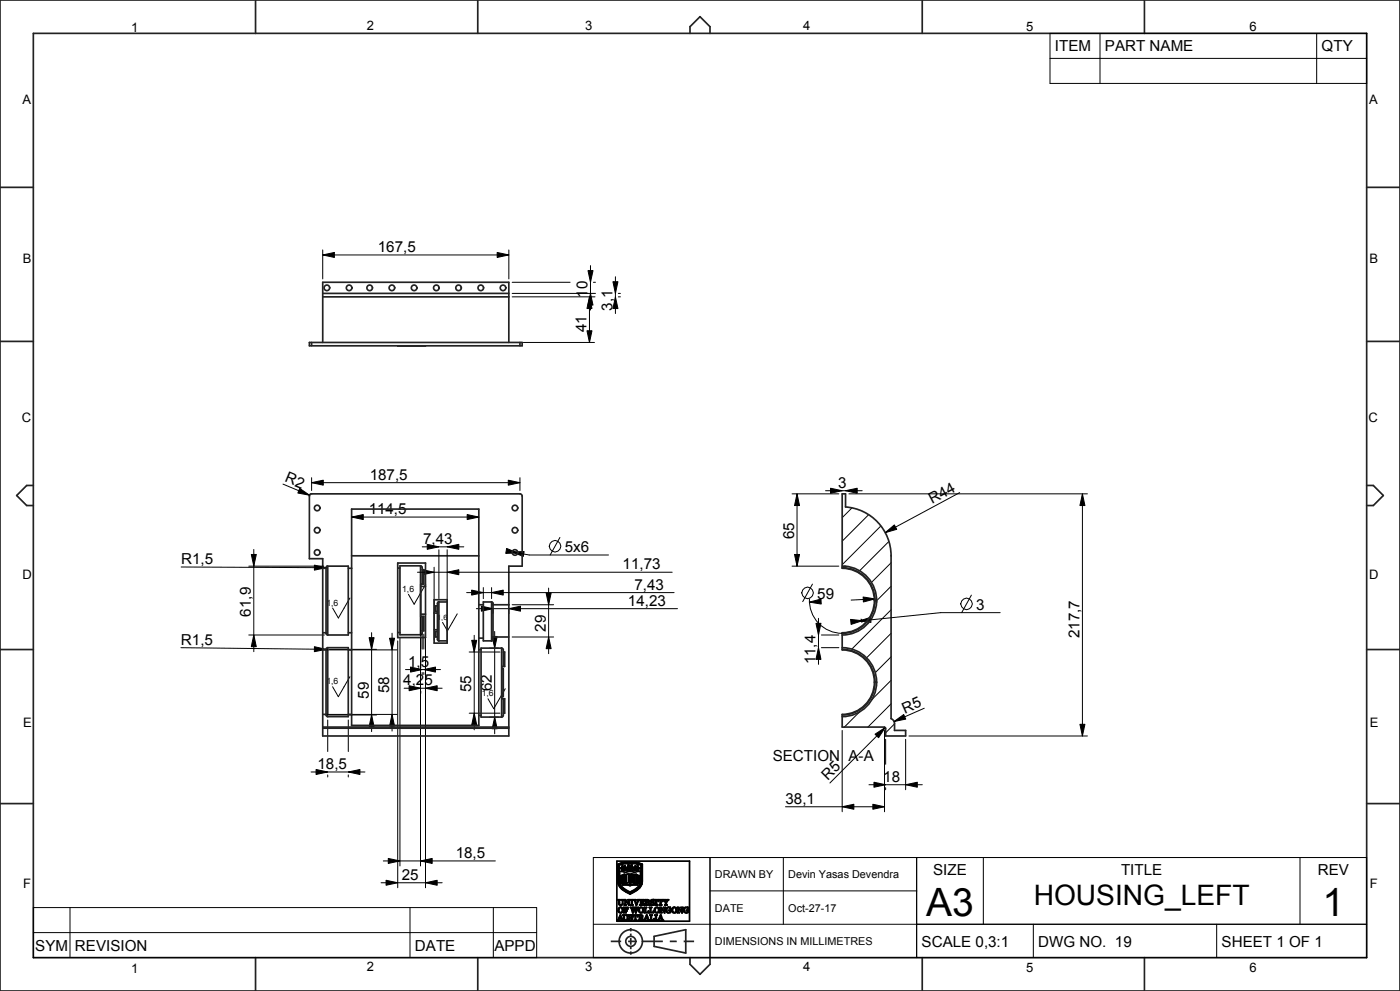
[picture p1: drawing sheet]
<svg xmlns="http://www.w3.org/2000/svg" width="420mm" height="297mm" viewBox="0 0 420 297" stroke-linecap="round" stroke-linejoin="round" font-family="sans-serif">
<g fill="none" stroke="#000" stroke-width=".3">
<path d="M315 10h95v15h-95zM315 17.5h95M330 10v15M395 10v15M96.8 76.4l3.5-.7v1.5zM96.8 74.9v8.7M96.8 76.4h55.9M149.2 75.7l3.5 .7-3.5 .8zM152.7 74.9v8.7M177.1 79.6v13.3M153.6 89h24.9M153.6 87.9h25"/>
<path d="M153.6 84.6h17.4M176.1 99.1h1.5l-.8 3.5zM176.4 81.1h1.5l-.8 3.5zM176.8 89l.8 3.5h-1.5zM176.8 89v13.6M177.1 87.9l.8 3.5h-1.5zM178 84.6h.6M183.9 84.4h1.5l-.8 3.5zM184.6 89l.8 3.5h-1.5zM184.6 82.9v11.1M185.5 89h.6M185.5 87.9h.6"/>
<path d="M157 102.6h21.3M84.9 145.1l8 3.3M89.9 146.4l3 2-3.6-.6zM93.5 144.7l3.5-.8v1.5zM93.5 143.2v3.8M93.5 144.7h62.5M105.5 155l3.5-.8v1.5zM105.5 155h38.2M140.2 154.2l3.5 .8-3.5 .7zM152.5 143.9l3.5 .8-3.5 .7zM156 143.2v3.8M237.6 148h14.1"/>
<path d="M239.1 148l.8 3.5h-1.5zM239.1 148v21.7M247.7 147.1h11M249.2 146.3l3.5 .8-3.5 .7zM252.7 148v.1M253.7 147.1l3.5-.8v1.5zM254.7 148h71.5M255.6 152.2l-2.9 2.9M260.6 154.2l-7.9 8M264.3 157.6l-11.6 11.6M265.6 159.6l2.7-2.3 .7 1.3zM287.9 147.6l-22.3 12"/>
<path d="M324.7 148l.8 3.5h-1.5zM324.7 148v72.6M54.4 169.9l43.4 .2M74.6 169.7h22.5M75.4 166.2h1.5l-.8 3.5zM76.1 164.7v30.6M94.3 169.4l3.5 .7-3.5 .8zM105 179.2l-3.5 6-1.7-3M125.2 171.5h76.5M126.7 163.9h12.4M126.7 170.7l3.5 .8-3.5 .7zM127.7 175.1l-3.5 6-1.7-3"/>
<path d="M128.2 163.1l3.5 .8-3.5 .7zM130.2 170v21.7M131.7 164.8v14.6M134.1 163.9l3.5-.8v1.5zM134.1 171.5l3.5-.8v1.5zM134.1 164.8v26.9M140 177.6h62.2M141.5 176.9l3.5 .7-3.5 .8zM145 176.1v3.3M147.5 177.6l3.5-.7v1.5zM147.5 176.1v3.3M152 164.4l3.3 1.3-3.6 .1z"/>
<path d="M153.7 165.4l3.5-.1-.2 1.5zM153.7 165.4l5.1 .9h23.8M154.1 164.9l-.5 .7M163.8 177.7h1.5l-.7 3.5zM164.6 176.2v19.7M168 161.1l-2.9 5.2M237.6 169.7h14.1M238.4 166.2h1.5l-.8 3.5zM242.8 179.5a9.8 9.8 0 0 0 9.9 10.3M243.7 175.1l-2.9 5.2M258.9 178.9l3.6 .6-3.5 .9zM262.5 179.5l-7.2 .3"/>
<path d="M266.6 162.3l-8.7 8.8M267.3 168.7l-5.9 5.9M267.3 175.7l-4.3 4.4M291.4 178.4l-2.9 5.2M54.3 194.1l43.5 .5M74.6 190.3h22.7M76.1 190.3l.8 3.5h-1.5zM94.3 193.8l3.5 .8-3.5 .7zM97.8 194.8h21.3M98.8 194.6h14.2M110.7 191.1h1.5l-.7 3.5zM111.5 189.6v29.7"/>
<path d="M116.9 191.3h1.5l-.8 3.5zM117.6 189.8v29.3M119.3 192.1v74M120 191.2v68.3M123.1 199.9l3.5 .8-3.5 .7zM126.1 191.2v68.3M126.2 185.1v15M126.6 190.1v4.4M127.2 190.1v4.4M127.7 185.1v81M137.2 184l-3 5.1-1.4-2.6M140.8 195.4h9.2"/>
<path d="M141.5 191.9h1.5l-.7 3.5zM142.3 190.4v28.3M142.9 182.4h60.4M144.4 181.7l3.5 .7-3.5 .8zM146.9 194.2h2.6M147.7 190.7h1.5l-.8 3.5zM147.9 182.2v1.7M148.4 189.2v30.7M152.7 182.4l3.5-.7v1.5zM152.7 182.2v1.7M153.6 190.9h12.5M153.6 181.2h12.5"/>
<path d="M164.6 190.9l.7 3.5h-1.5zM242.8 180.5l3.5-1 .1 1.5zM244.8 186.8h1.5l-.8 3.5zM245.5 194.1l.8 3.5h-1.5zM245.5 185.3v13.8M246.4 190.3h5.3M246.4 194.1h5.3M252.7 190.3v.1M255.2 185.6l3.5 .4-3.4 1.1zM257.7 186.1l3.4-1.1 .2 1.5zM258.2 185.6l.5 .3-.2 .6M267.3 182.8l-11.8 11.8"/>
<path d="M267.3 189.8l-7.3 7.4M267.3 196.8l-4.7 4.8M300.1 183.6h-17.9l-24.5 2.5M97.8 214.1h21.3M98.3 215.8v9.4M98.8 214.3h14.2M104.5 215.8v9.4M105 202.8l-3.5 6-1.7-3M111.5 214.3l.7 3.5h-1.5zM117.6 214.1l.8 3.5h-1.5zM121.2 206.3h11.4M121.7 200.7h10.5"/>
<path d="M122.7 205.5l3.5 .8-3.5 .7zM126.2 207.1v.7M126.6 201.5v.7M127.2 200.7l3.5-.8v1.5zM127.2 201.5v.7M127.7 206.3l3.5-.8v1.5zM140.8 213.7h9.2M142.3 213.7l.7 3.5h-1.5zM146.9 214.9h2.6M148.4 214.9l.8 3.5h-1.5zM151.6 206.4l-3.5 6-1.7-3M252.7 218.9v24.4"/>
<path d="M257.9 213.3l-4.6 4.6M265.4 218.9v24.4M265.5 218.1l-16.5 16.6M267.3 203.9l-5.8 5.8M267.3 210.9l-6.9 7M268.2 216.2l2.9-2.1 .6 1.4zM268.4 217l-2.7 2.6M277.3 212.3l-9.1 3.9M324 217.1h1.5l-.8 3.5zM93.3 231.4h16.2M94.8 230.6l3.5 .8-3.5 .7zM98.3 232.2v.7"/>
<path d="M104.5 231.4l3.5-.8v1.5zM104.5 232.2v.7M260.7 235.2h16M262.2 234.4l3.5 .8-3.5 .7zM262.5 220l3-1.9-1.9 3zM265.7 221.6v7.5M265.7 236.1v.6M271.7 235.2l3.5-.8v1.5zM271.7 221.6v15.1M272.7 220.6h53.5M115 258h33.6M116.5 257.3l3.5 .7-3.5 .8z"/>
<path d="M126.1 258l3.5-.7v1.5zM178 257h232v30h-232zM213 257v30M235 257v20M235.6 241.8h29.8M252.7 241.8l3.5-.8v1.5zM261.9 241l3.5 .8-3.5 .7zM275 257v30M295 257v20M390 257v20M10 272h151v15h-151zM10 279.5h151"/>
<path d="M21 272v15M114.3 264.6h18.3M115.8 263.8l3.5 .8-3.5 .7zM123 272v15M127.7 264.6l3.5-.8v1.5zM148 272v15M178 277h232M213 267h62M310 277v10M365 277v10"/>
<circle cx="166.5" cy="163.7" r="1.72"/>
<circle cx="242.2" cy="177.7" r="1.72"/>
<circle cx="289.9" cy="181" r="1.72"/>
</g>
<g fill="none" stroke="#000" stroke-width=".51">
<path d="M185.1 258.1h21.8v18h-21.8zM185.3 259l1.5-.5 1.8-.2 2.2 .2 1.9 .5-.1 5.6-.3 1-.9 .9-2.4 1.4-1.8-.9-1.1-1-.7-1.6zM185.4 259.1l1.7-.5 2.1-.2 2 .2 1.4 .5v5.4l-.4 1.1-.9 .9-2.3 1.3-1.8-1-1.1-.9-.6-1.6zM185.6 259.2l1.5-.5 1.7-.1 2 .1 1.7 .5-.2 5.8-.8 1.2-1.9 1.2a1.1 1.1 0 0 1-1.6-.2l-1.6-1.1-.7-1.2zM185.8 259.3l1.4-.4 1.8-.1 1.8 .1 1.5 .4-.2 5.7-.9 1.2-2.1 1.3-2.2-1.3-1-1.2zM186.6 259.5l.4 .4 .5-.4-.2 .7 .3 .6-.5-.2-.6 .3 .2-.5-.5-.2 .5-.2zM186.7 259.6l.1 .4zM187.3 259.7l.1-.1-.2 .3zM188.4 259.2l.5 .1 .1 .4 .2-.4 .4-.1-.1 .6 .6 .2-.3 .3h-.5l-.3 .7-.3-.7-.7-.3 .6-.2zM188.6 259.4l.3 .3zM189.2 259.4h.3l-.3 .3zM189.5 259.9l.5 .1z"/>
<path d="M190.6 259.6l.3 .3zM191 259.9l-.5-.4v.4l.2 .3-.3 .6 .6-.2 .2 .3h.4l-.3-.5M191 259.9h.1M191 259.9l.4-.4v.6l.5 .1-.6 .2M191.4 259.6l-.2 .4zM185.4 269.6h.7l-.2 .2v1.1l.4 .3 .4-.3v-1l-.2-.3h.6l-.2 .2-.2 1.3-.5 .2-.5-.2-.1-1.3zM185.8 273.2h.1M185.9 272.1l.4-.1 .3 .3 .1 .8-.3 .4-.6-.3zM185.9 261.2l1.8 .2 1.4-.2 1.2 .2 1.8-.2v3.2l-.5 1.1-.9 .9-1.7 .9-1.9-1.1-.7-.7-.4-.9zM186.1 274.5v.1a.3 .3 0 0 1 .2 .3 .3 .3 0 0 1-.4 .3zM186.1 274.2l.9 1.6h-.8l.3-.1-.2-.5h-.5l-.2 .5 .2 .1h-.5zM186.3 260.2h.1"/>
<path d="M186.3 260.2l.3-.1zM186.3 264.5h.2zM186.3 262.6l.2 .1zM186.3 263.3l.4 .3-.2 .3-.3-.3zM186.3 262.4l.4 .2-.3 .4-.2-.3zM186.3 264.2l.4 .2-.3 .4-.2-.3zM186.7 260.6l.1-.1-.2 .3zM186.8 262.2h.2l-.1 2.9 2.1 .2 2.2-.2v-2.6l-.1 2.5-.1-2.8h.3v2.1a.68 .68 0 0 1-.1 .9 .68 .68 0 0 1-.9 0l-1.3 .2-2.2-.2zM186.8 274.2h.7l-.2 .2v1l.5 .4 .4-.4v-.9l-.3-.3h.6l-.2 .2-.2 1.3-.5 .2-.4-.2-.1-1.3zM186.9 260.5l.4-.3-.1 .2zM187.1 260.6h.1M187.1 271.9h1.3v.5l-.4-.4a.34 .34 0 0 0-.5 .3 .34 .34 0 0 0 .4 .4l.2-.3v.7l-.5-.3v.6l.2 .2h-.7l.2-.3v-1.2z"/>
<path d="M187.2 262.1l-.1 2.7zM187.3 269.6h.4l.9 1.3v-1l-.2-.3h.6l-.3 .3v1.4l-1.1-1.4v1.1l.3 .3h-.6l.2-.3v-1.1zM187.3 262l1.6 .1v.1l-.3-.1 .3 .2v.2l-.3-.1 .3 .2v.2l-.3-.1 .3 .3h-.3l.3 .3-.3-.1 .3 .2v.2l-.3-.1 .3 .2-.3 .1 .3 .3h-.3l.3 .1v.2l-.3-.1 .3 .4h-1.6zM187.4 264.1l.3 .1M187.4 264.1l.1 .1M187.4 262.8h.5zM187.4 264.4h.5zM187.4 263.9h.5zM187.4 262.5h.5zM187.4 263.6h.5zM187.4 263.1h.5zM187.4 262.2h.5z"/>
<path d="M187.5 264.2h.1M187.5 263.4h.3M187.5 260.2l.9 .8-.7-.3zM187.7 264.2h-.2M187.7 264.2h.2h-.4M187.8 263.3l-.3 .1M187.8 263.3h.1M187.8 263.3v.1M188.1 260l.4-.1zM188.7 263.5h.1M188.8 260.2l.5 .1-.4 .1zM188.8 274.3l.9-.1v.4l-.4-.3-.4 .2 .8 .7-.3 .6-.8 .1v-.5l.5 .4 .5-.3-.9-.6z"/>
<path d="M189.1 262.1l1.7-.1v2.6l-1.7 .1zM189.2 269.6h.7l-.2 .2v1.2l.2 .3h-.7l.2-.3v-1.2zM189.4 263l.9 .1zM189.4 262.2l.9 .1zM189.4 263.5l.9 .2zM189.4 262.7l.9 .1zM189.4 262.7h.1M189.4 263.8l.9 .1zM189.4 264l.9 .2zM189.4 263.8h.1M189.4 263.2l.8 .2M189.4 263.2v.1"/>
<path d="M189.4 262.4l.9 .2zM189.4 263.3l.9 .1M189.4 264.3l.9 .2zM190 274.2h1.3v.5l-.5-.4v1.4l.2 .1h-.8l.3-.1v-1.4l-.6 .4zM190.1 269.6h.7l-.2 .2 .4 1.2 .4-1.1-.2-.3h.6l-.8 1.7zM190.2 262.6h.1M190.2 264.4h.1M190.2 263.4h.1M190.3 272.5l-.5 1.1-.7-1.7h.7l-.2 .2 .3 1.1 .4-.9-.3-.4h.7l-.2 .2 .3 1.1 .1-.4M190.3 272.5h.1M190.3 272.5l.5 1.1 .7-1.7h-.6l.2 .2-.1 .6M190.4 260.2h.1l-.1 .4-.7 .4z"/>
<path d="M190.8 260.2l.3 .3zM190.8 260.2h.1M190.9 271.3h.1M190.9 262.1l.1 2.7zM190.9 260.1l.3 .3zM190.9 272.8h.1M191.1 265h.1M191.2 260.5l.3 .3zM191.3 260.4h.1M191.4 263.5l.4-.1a.25 .25 0 0 1 .1 .3 .25 .25 0 0 1-.3 .1l.1-.2zM191.4 264.4l.4-.1v.5h-.2l.1-.2zM191.4 262.6l.4-.2v.6h-.2l.1-.3z"/>
<path d="M191.4 260.1l.4 .1zM191.5 274.2l1.3 .2v.4l-.4 .2 .3 .2 .4 .7-.4-.1-.2-.6-.3-.1h-.2v.6l.3 .1h-.8l.3-.1v-1.3zM191.8 262.4h.1M191.9 269.6h1.3v.5l-.5-.4a.32 .32 0 0 0-.3 .3 .32 .32 0 0 0 .2 .4l.3-.3v.6l-.2-.2h-.3a.44 .44 0 0 0 .1 .5 .44 .44 0 0 0 .5 .1l.3-.3v.5h-1.4l.3-.5-.1-1zM192 272.1l.5-.1 .3 .3v.8l-.3 .4-.6-.4zM192 274.3l.5 .1v.5l-.5 .1zM193.3 271.9h.7l-.3 .2v1.4l.6-.1 .3-.4v.6h-1.4l.3-.2v-1.3zM193.7 271.1l-.2 .2h.7l-.2-.2M193.7 271.1v-1.3l-.2-.2 1 .1 .3 .4-.4 .3 .3 .2 .3 .7-.4-.1-.3-.7h-.4v.6M193.7 271.1h.1M193.9 269.7l.6 .1-.1 .5-.5 .1zM193.9 271.1h.1"/>
<path d="M194 274.5v.3a.24 .24 0 0 1 .1 .4 .24 .24 0 0 1-.4-.1zM194 274.2l.9 1.6h-.8l.2-.1-.1-.5h-.5l-.2 .5 .2 .1h-.5zM194.8 271.9h.7l-.2 .2v1.4l.5-.1 .3-.4a.5 .5 0 0 1-.2 .6 .5 .5 0 0 1-.6 0h-.5l.2-.4v-1.1zM194.9 274.2h.8l-.2 .2v1.4l.5-.1 .2-.4 .1 .5h-1.3l.2-.1v-1.3zM195.3 269.8l.9-.2v.5l-.4-.4-.4 .2 .8 .7-.2 .6-.8 .1v-.5l.5 .4 .4-.3-.9-.6zM196.4 274.2h.8l-.3 .2v1.3l.3 .1h-.8l.3-.1v-1.3zM196.5 269.6h.7l-.2 .2v1.2l.2 .3h-.7l.3-.2v-1.2zM196.8 272.1l.4-.1 .3 .3v.7l-.2 .5h-.4l-.3-.3zM197.5 269.6h.8a.4 .4 0 0 1 .5 .1 .4 .4 0 0 1 .1 .4l-.6-.4v1.4l.2 .2h-.7l.2-.2v-1.4l-.5 .4zM198 271.9a1.64 1.64 0 0 1 1.2 1.2l.1 .1v-1l-.3-.3h.7l-.3 .3v1.4l-1.1-1.4v1.1l.3 .3h-.6l.2-.5v-1zM198.1 274.5l.3 .7h-.5zM198.2 274.2l.8 1.6h-.7l.2-.1-.1-.5h-.5l-.2 .5 .2 .1h-.5z"/>
<path d="M199 269.6h.7l-.2 .2 .1 .3a.27 .27 0 0 0 .4 .2 .27 .27 0 0 0 .2-.4l-.2-.3h.6l-.7 1v.5l.3 .2h-.8l.3-.2v-.5zM200 272.1l1.1-.2v.5l-.4-.4-.4 .1-.3 .7 .2 .5 .4 .2 .3-.1v-.5l-.2-.1h.6l-.2 .7-.6 .1-.6-.3-.2-.6zM202 272.1l.4-.1 .3 .3 .1 .8-.4 .4-.6-.3zM203.2 271.9a1.51 1.51 0 0 1 1.3 1.2l.1-.9-.3-.3h.6l-.2 .3v1.4l-1.2-1.4 .1 1.1 .2 .3h-.6l.2-.7v-.8zM205.3 272.1l1.1-.2v.5l-.7-.4-.4 .8 .2 .5 .4 .2 .3-.1v-.5l-.3-.1h.7l-.2 .7-.6 .1-.6-.3-.2-.6z"/>
<circle cx="189" cy="260" r=".16"/>
<circle cx="186.2" cy="272.8" r=".83"/>
<circle cx="186.4" cy="263.6" r=".1"/>
<circle cx="187" cy="260.2" r=".17"/>
<circle cx="192.3" cy="272.8" r=".82"/>
<circle cx="197" cy="272.7" r=".82"/>
<circle cx="202.3" cy="272.7" r=".82"/>
</g>
<g fill="#000">
<path d="M96.8 76.4l3.5-.7v1.5zM149.2 75.7l3.5 .7-3.5 .8zM176.8 89l.8 3.5h-1.5zM176.4 81.1h1.5l-.8 3.5zM177.1 87.9l.8 3.5h-1.5zM183.9 84.4h1.5l-.8 3.5zM184.6 89l.8 3.5h-1.5zM176.1 99.1h1.5l-.8 3.5zM89.9 146.4l3 2-3.6-.6zM93.5 144.7l3.5-.8v1.5zM105.5 155l3.5-.8v1.5zM140.2 154.2l3.5 .8-3.5 .7z"/>
<path d="M152.5 143.9l3.5 .8-3.5 .7zM239.1 148l.8 3.5h-1.5zM249.2 146.3l3.5 .8-3.5 .7zM253.7 147.1l3.5-.8v1.5zM265.6 159.6l2.7-2.3 .7 1.3zM324.7 148l.8 3.5h-1.5zM75.4 166.2h1.5l-.8 3.5zM94.3 169.4l3.5 .7-3.5 .8zM126.7 170.7l3.5 .8-3.5 .7zM128.2 163.1l3.5 .8-3.5 .7zM134.1 163.9l3.5-.8v1.5zM134.1 171.5l3.5-.8v1.5z"/>
<path d="M141.5 176.9l3.5 .7-3.5 .8zM147.5 177.6l3.5-.7v1.5zM153.7 165.4l3.5-.1-.2 1.5zM152 164.4l3.3 1.3-3.6 .1zM238.4 166.2h1.5l-.8 3.5zM258.9 178.9l3.6 .6-3.5 .9zM76.1 190.3l.8 3.5h-1.5zM94.3 193.8l3.5 .8-3.5 .7zM110.7 191.1h1.5l-.7 3.5zM116.9 191.3h1.5l-.8 3.5zM141.5 191.9h1.5l-.7 3.5zM144.4 181.7l3.5 .7-3.5 .8z"/>
<path d="M147.7 190.7h1.5l-.8 3.5zM152.7 182.4l3.5-.7v1.5zM163.8 177.7h1.5l-.7 3.5zM164.6 190.9l.7 3.5h-1.5zM242.8 180.5l3.5-1 .1 1.5zM245.5 194.1l.8 3.5h-1.5zM244.8 186.8h1.5l-.8 3.5zM257.7 186.1l3.4-1.1 .2 1.5zM255.2 185.6l3.5 .4-3.4 1.1zM111.5 214.3l.7 3.5h-1.5zM117.6 214.1l.8 3.5h-1.5zM122.7 205.5l3.5 .8-3.5 .7z"/>
<path d="M123.1 199.9l3.5 .8-3.5 .7zM127.2 200.7l3.5-.8v1.5zM127.7 206.3l3.5-.8v1.5zM142.3 213.7l.7 3.5h-1.5zM148.4 214.9l.8 3.5h-1.5zM262.5 220l3-1.9-1.9 3zM268.2 216.2l2.9-2.1 .6 1.4zM94.8 230.6l3.5 .8-3.5 .7zM104.5 231.4l3.5-.8v1.5zM262.2 234.4l3.5 .8-3.5 .7zM271.7 235.2l3.5-.8v1.5zM324 217.1h1.5l-.8 3.5z"/>
<path d="M116.5 257.3l3.5 .7-3.5 .8zM126.1 258l3.5-.7v1.5zM252.7 241.8l3.5-.8v1.5zM261.9 241l3.5 .8-3.5 .7zM115.8 263.8l3.5 .8-3.5 .7zM127.7 264.6l3.5-.8v1.5z"/>
</g>
<g fill="none" stroke="#222226" stroke-width=".51">
<path d="M0 0h420v297h-420zM10 10h400v277h-400zM76.7 0v10M143.3 0v10M207 10v-2l3-3 3 3v2M276.7 0v10M343.3 0v10M0 56.2h10M410 56.2h10M152.7 89v13.6M0 102.3h10M92.8 102.6h63.8v1h-63.8z"/>
<path d="M93.5 102.6v1M156 102.6v1M410 102.3h10M10 145.5h-2l-3 3 3 3h2M410 145.5h2l3 3-3 3h-2M96.8 170.3v-2.9h-4v-18.7l.5-.7h62.7l.5 .2 .1 .5v21h-3.9v11.5M98.3 169.7v20.6M104.5 169.7h-6.4l-.3 .6M105.5 170.3v-17.7h38.2l-.1 28.6M105.5 166.6h38.2M120 169.6h6.1M126.1 169.6l.5 .5v5"/>
<path d="M126.1 169.6v20.6M126.6 170.7h.6v4.4h-1M252.7 170.3v-22.3h1v3.9a14.7 14.7 0 0 1 13.6 14.7v48.8l.7 .4 .3 .7 .1 2.4h3.3v1.7h-6v-2.4l-.3-.3h-12.7v-3.8M252.7 169.7a10.3 10.3 0 0 1 10.3 10.3 10.3 10.3 0 0 1-10.3 10.3M252.7 170.1a9.8 9.8 0 0 1 9.8 9.9 9.8 9.8 0 0 1-9.8 9.8M0 194.7h10M97.8 189.6l.1 .5 .4 .2M98.3 194.1l-.4 .3-.1 .4M98.3 194.1v20.7M98.3 194.1h6.2M98.3 190.3h6.2M120 190.2h6.1"/>
<path d="M126.2 184.7h1v4.4h-.6M126.6 184.7v5l-.5 .5M131.2 188.7v2.9l.5 .5M131.2 189.2h-.5v1.7h.5M131.2 181.6h-.5v1.6h.5M131.7 180.4l-.5 .4v2.9M131.7 192.1h2.4M131.7 180.4h2.4M131.7 180.4v11.7M145 192.1h2.5M145 180.4h2.5M147.5 180.4l.3 .2 .1 .6"/>
<path d="M147.5 180.4v11.7M147.9 190.9l-.1 1-.3 .2M151 194.7l-.5-.5v20.7l.5-.5M252.7 194.1a10.3 10.3 0 0 1 10.3 10.3 10.3 10.3 0 0 1-10.3 10.4M252.7 194.6a9.8 9.8 0 0 1 9.8 9.8 9.8 9.8 0 0 1-9.8 9.9M252.7 189.6v5.2M410 194.7h10M97.8 214.1l.1 .4 .4 .3M98.3 214.8h6.2M105.5 214.1v3.3M0 240.8h10M410 240.8h10"/>
<path d="M189.2 278.1v1M189.2 279.8v.7M76.7 287v10M143.3 287v10M183.2 282.1h3.2M188.4 282.1h2.1M189.2 281.1v2M189.2 283.8v.7M189.2 285.1v1M192.6 282.1h6.3M196.2 280.6l9.5-2v7l-9.5-2zM200.9 282.1h2.1"/>
<path d="M205.1 282.1h3.1M207 287v2l3 3 3-3v-2M276.7 287v10M343.3 287v10"/>
<circle cx="189.2" cy="282.1" r="3.5"/>
<circle cx="189.2" cy="282.1" r="1.5"/>
</g>
<!-- layer: 02___PRT_ALL_AXES -->
<g fill="none" stroke="#222226" stroke-width=".51">
<path d="M96.8 89h55.9v-4.4h-55.9v18M96.8 87.9h55.9M119.3 103.6h8.4M104.5 170.3h1v43.8h-1M104.5 169.7v20.6M119.3 168.7h8.4v22.4h-8.4zM119.3 170.2h.7M120 169.6v20.6M126.2 175.1v9.6M126.2 175.7h1.5M130.2 179.7h3.9v13h-3.9zM252.7 170.3a9.7 9.7 0 0 1 9.6 9.7 9.7 9.7 0 0 1-9.6 9.6"/>
<path d="M96.8 189.6h1v-19.3h-1v50.3h55.9v-39.4h-4.8v9.7h4.8M96.8 194.8h1v19.3h-1M104.5 194.1v20.7M104.5 194.8h1M104.5 189.6h1M119.3 189.6h.7M126.2 184.1h1.5M130.2 183.7h1v5h-1M143.6 191.2h1.4M143.7 194.7h.6M145 181.2h-1.3v36.2h-38.2M145 180.4v11.7"/>
<path d="M150.5 194.2h-6.2v20.7h6.2M151 195.4h.4v4.3h-.8v9.7h.8v4.3h-.4M151 194.7v5M252.7 194.8a9.7 9.7 0 0 1 9.6 9.6 9.7 9.7 0 0 1-9.6 9.7M96.8 218.2h55.9M96.8 217.9h55.9M143.7 214.4h.6M150.6 200.4h.4v8.3h-.4M151 209.4v5"/>
<circle cx="98.1" cy="86.3" r=".83"/>
<circle cx="104.7" cy="86.3" r=".83"/>
<circle cx="110.9" cy="86.3" r=".83"/>
<circle cx="117.6" cy="86.3" r=".83"/>
<circle cx="124.2" cy="86.3" r=".83"/>
<circle cx="130.9" cy="86.3" r=".83"/>
<circle cx="137.6" cy="86.3" r=".83"/>
<circle cx="144.2" cy="86.3" r=".83"/>
<circle cx="150.9" cy="86.3" r=".83"/>
<circle cx="95.1" cy="152.2" r=".83"/>
<circle cx="95.1" cy="158.9" r=".83"/>
<circle cx="154.5" cy="152.2" r=".83"/>
<circle cx="154.5" cy="158.9" r=".83"/>
<circle cx="95.1" cy="165.6" r=".83"/>
<circle cx="154.5" cy="165.6" r=".83"/>
</g>
<g font-size="11.7">
<text x="277.8" y="274.5">A3</text>
<text x="396.7" y="274.4">1</text>
</g>
<text font-size="8.5" x="310.1" y="271.3">HOUSING_LEFT</text>
<g font-size="4.6">
<text x="316.5" y="15.3">ITEM</text>
<text x="331.5" y="15.3">PART NAME</text>
<text x="396.5" y="15.3">QTY</text>
<text x="113.4" y="75.5">167,5</text>
<text x="176.3" y="89.3" transform="rotate(-90 176.3 89.3)">10</text>
<text x="183.8" y="93.1" transform="rotate(-90 183.8 93.1)">3,1</text>
<text x="176" y="99.6" transform="rotate(-90 176 99.6)">41</text>
<text x="110.9" y="143.8">187,5</text>
<text x="85.2" y="144.3" transform="rotate(23 85.2 144.3)">R2</text>
<text x="251.4" y="146.2">3</text>
<text x="110.6" y="154.1">114,5</text>
<text x="279.6" y="151.1" transform="rotate(-28 279.6 151.1)">R44</text>
<text x="238.2" y="161.6" transform="rotate(-90 238.2 161.6)">65</text>
<text x="127" y="163">7,43</text>
<text x="169.4" y="165.5">5x6</text>
<text x="186.8" y="170.6">11,73</text>
<text x="190.3" y="176.7">7,43</text>
<text x="245.2" y="179.4">59</text>
<text x="75.3" y="184.8" transform="rotate(-90 75.3 184.8)">61,9</text>
<text x="188.4" y="181.5">14,23</text>
<text x="292.9" y="182.7">3</text>
<text x="163.7" y="189.3" transform="rotate(-90 163.7 189.3)">29</text>
<text x="323.9" y="191.3" transform="rotate(-90 323.9 191.3)">217,7</text>
<text x="54.3" y="193.2" transform="rotate(1 54.3 193.2)">R1,5</text>
<text x="122.4" y="199.8">1,5</text>
<text x="244.7" y="199.1" transform="rotate(-90 244.7 199.1)">11,4</text>
<text x="110.6" y="209.4" transform="rotate(-90 110.6 209.4)">59</text>
<text x="116.7" y="207.8" transform="rotate(-90 116.7 207.8)">58</text>
<text x="121" y="205.4">4,25</text>
<text x="141.4" y="207.5" transform="rotate(-90 141.4 207.5)">55</text>
<text x="147.5" y="207.1" transform="rotate(-90 147.5 207.1)">62</text>
<text x="231.8" y="227.9">SECTION A-A</text>
<text x="95.2" y="230.5">18,5</text>
<text x="248.4" y="234" transform="rotate(-45 248.4 234)">R5</text>
<text x="265" y="234.3">18</text>
<text x="235.6" y="240.9">38,1</text>
<text x="136.7" y="257.1">18,5</text>
<text x="120.5" y="263.7">25</text>
<text x="279.9" y="262.3">SIZE</text>
<text x="336.3" y="262.3">TITLE</text>
<text x="395.3" y="262.3">REV</text>
<text x="10.6" y="285">SYM</text>
<text x="22.5" y="285">REVISION</text>
<text x="124.5" y="285">DATE</text>
<text x="148.3" y="285">APPD</text>
<text x="276.5" y="283.8">SCALE 0,3:1</text>
<text x="311.5" y="283.8">DWG NO. 19</text>
<text x="366.5" y="283.8">SHEET 1 OF 1</text>
</g>
<g font-size="4.5">
<text x="54.4" y="169.1">R1,5</text>
<text x="271.5" y="213.8" transform="rotate(-24 271.5 213.8)">R5</text>
</g>
<g font-size="3.9">
<text x="39.4" y="9.7">1</text>
<text x="110.1" y="9.1">2</text>
<text x="175.6" y="9.1">3</text>
<text x="240.9" y="9">4</text>
<text x="307.8" y="9.3">5</text>
<text x="374.8" y="9.3">6</text>
<text x="6.8" y="31.1">A</text>
<text x="410.8" y="31.1">A</text>
<text x="6.8" y="78.9">B</text>
<text x="410.8" y="78.9">B</text>
<text x="6.6" y="126.5">C</text>
<text x="410.6" y="126.5">C</text>
<text x="6.8" y="173.5">D</text>
<text x="410.8" y="173.5">D</text>
<text x="6.9" y="217.9">E</text>
<text x="410.9" y="217.9">E</text>
<text x="7" y="266.3">F</text>
<text x="411" y="266.3">F</text>
<text x="39.4" y="291.7">1</text>
<text x="110.1" y="291.1">2</text>
<text x="175.6" y="291.1">3</text>
<text x="240.9" y="291">4</text>
<text x="307.8" y="291.3">5</text>
<text x="374.8" y="291.3">6</text>
</g>
<g font-size="3.3">
<text x="214.5" y="263.3">DRAWN BY</text>
<text x="236.5" y="263.3">Devin Yasas Devendra</text>
<text x="214.5" y="273.3">DATE</text>
<text x="236.5" y="273.3">Oct-27-17</text>
<text x="214.5" y="283.3">DIMENSIONS IN MILLIMETRES</text>
</g>
<g font-size="2.6">
<text x="120.6" y="177.3">1,6</text>
<text x="97.9" y="181.5">1,6</text>
<text x="97.9" y="205.1">1,6</text>
<text x="144.5" y="208.6">1,6</text>
</g>
<text font-size="2.2" x="131.2" y="185.9">1,6</text>
</svg>
